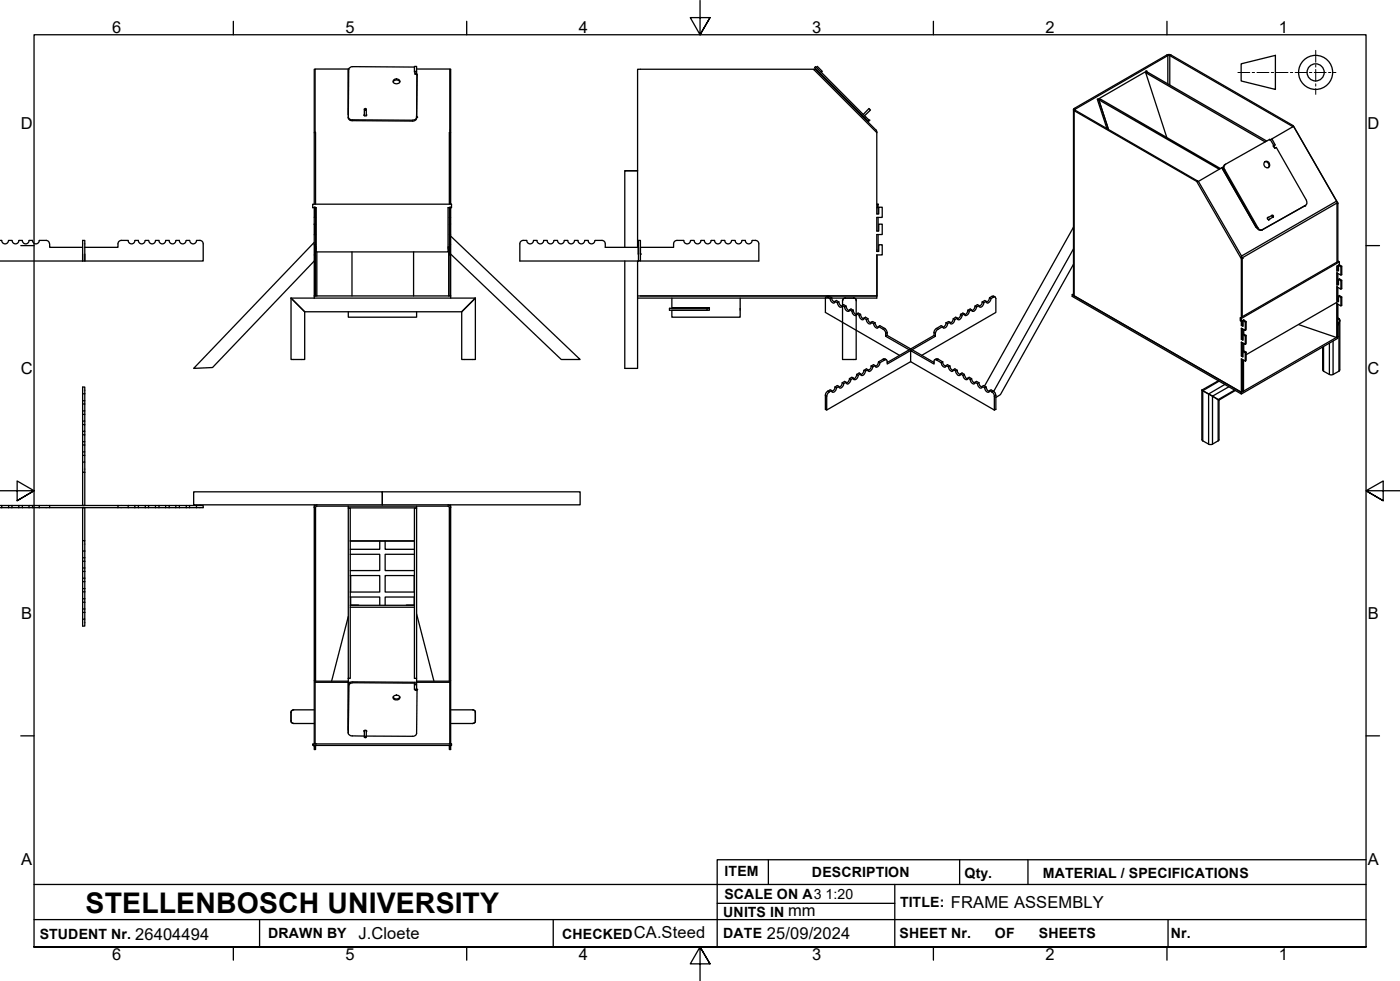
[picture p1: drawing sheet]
<svg xmlns="http://www.w3.org/2000/svg" width="410mm" height="287mm" viewBox="0 0 410 287" stroke-linecap="round" stroke-linejoin="round" font-family="sans-serif">
<!-- layer: Visible Edges(ISO) -->
<g fill="none" stroke="#000" stroke-width=".38">
<path d="M121.3 19.6l-18.2-.1-.9 .5-.2 14.2M238.5 19.8l.3-.3 15.6 15.7-.2 .2zM239.1 19.8l.2-.4 1.5 1.5-.3 .3M92 38.8v21M92.3 20.3h-.3v18.5h.4v21M102.2 20.2h-.2v13.5v-13.5h-9.7v18.6M106.6 33.8h.1M106.7 33.5l-.1 .1a.33 .33 0 0 0 .4 .3 .33 .33 0 0 0 .3-.4M106.7 32v1.9M107.3 32v1.9M107.3 33.8h.1M115.1 24a1.13 1.13 0 0 1 2 0"/>
<path d="M115.4 23.3a.98 .98 0 0 1 1.1-.2 .98 .98 0 0 1 .5 1 1.05 1.05 0 0 1-1 .4 1.05 1.05 0 0 1-.9-.8zM121.3 21.2v-.3h.7v.7h-.5M121.3 20.9v-1.5h.7v1.5M121.5 21.2v.5h.6v.3M121.5 21.5v.2M122 20.2h9.7v18.6M122 34a1.03 1.03 0 0 1-1.2 1.2l-17.9-.1-.7-.4-.2-.5M122 21.6v.1M122.1 21.7l-.1 12.9-.3 .5-.7 .3-17.8-.1a1.01 1.01 0 0 1-1.2-1.1M131.7 20.3h.3v39.5M132 38.8h-.4v21M238.4 20.5l.2-.3 17.9 17.8 .2 .6"/>
<path d="M238.8 20l-.2 .2M240.2 21.5l-.2 .1M252.5 33.7l-.2 .2M252.8 33.5l1.6-1.7 .5 .4-1.7 1.7M252.9 34.2l-.1 .1M256.7 38.8l-18.5-18.5h-51.5v52.1M256.7 38.6v21.2M314.3 32.1l.1 54.4 49.1 28.3 .2-.1M321.3 29.1l2.8 8.5M321.6 29l2.9 8.9-2.7-8.7M335.5 20.8h.3l.1 .2M335.5 21.3l6.1 18.9"/>
<path d="M335.8 20.8l-14.2 8.2h-.3M378.4 37l.1 .2M378.7 36.8l-.3 .2-36-20.8-.5 .1-27.2 15.7v.2l35.9 20.8M182.9 50h3.8h-3.8v22.4M256.7 59.8h.4v1h-.4zM350.4 53.1l13.1 22.7 .2-.2v17.1l27.8-16v-17.1l.2-.1M350.4 53.1l-35.9-20.7-.1-.5 27.3-15.8h1.1l35.9 20.7 13 22.7M350.6 53l.2 .2M350.6 53l-.2 .1M350.7 53.2l.2-.1 12.6 21.8 .2 .7M350.9 53.1l6.9-4 9.9 17.3M357.4 49.4l-35.3-20.4-.3 .2 35.2 20.3"/>
<path d="M358.2 48.8l-.4 .3 9.9 17.3M358.8 48.1l-.4 .7 .2 .8 9.8 17.3 .9 .4 .4-.1M370.3 47.4a.92 .92 0 0 1 1.4 .5 .92 .92 0 0 1-.9 1.2 1.1 1.1 0 0 1-.5-1.7zM370.3 47.4a1.03 1.03 0 0 1 1.1 .5 1.03 1.03 0 0 1-.1 1.2M370.9 41.3l-35-20.3-.4 .3 35 20.2M371.9 41l-.1-.2-13 7.3M372 40.9l-.2 .1M372.4 40.7l6.4-3.7 12.7 22.1v.5M373 42.6l-1-1.7 .4-.2 1 1.7-.7 .3M373.3 43.4l-.4-.7 .4 .7 .4-.3 8.8 15.5 .2 1-.5 .5-12.7 7.2h-.9l-.6-.5-9.6-17.1a1.13 1.13 0 0 1 .4-1.6M391.7 59.5v17.1l.2-.1 .3 .2-28.7 16.5-.3-.2 .3-.1v-17.1M0 70.4h.5"/>
<path d="M0 76.4h24.2M.5 70.4a.98 .98 0 0 0 1 1 .98 .98 0 0 0 1-1M2.5 70.4h1M3.6 70.4a.98 .98 0 0 0 .9 1 .98 .98 0 0 0 1-1M5.5 70.4h1M6.5 70.4a.98 .98 0 0 0 1 1 .98 .98 0 0 0 1-1M8.5 70.4h1M9.5 70.4a.98 .98 0 0 0 1 1 .98 .98 0 0 0 1-1M11.5 70.4h2M13.5 70.4a.98 .98 0 0 1 1 1M14.5 71.4v1h9.7M24.2 70.4h.6v6h-.6z"/>
<path d="M24.2 74.4v2M37.5 70.4h-2a.98 .98 0 0 0-1 1v1h-9.7M37.5 70.4a.98 .98 0 0 0 1 1 .98 .98 0 0 0 1-1M39.5 70.4h1M40.5 70.4a.98 .98 0 0 0 1 1 .98 .98 0 0 0 1-1M42.5 70.4h1M43.6 70.4a.98 .98 0 0 0 .9 1 .98 .98 0 0 0 1-1M45.5 70.4h1M46.5 70.4a.98 .98 0 0 0 1 1 .98 .98 0 0 0 1-1M48.5 70.4h1M49.5 70.4a.98 .98 0 0 0 1 1 .98 .98 0 0 0 1-1M51.5 70.4h1"/>
<path d="M52.5 70.4a.98 .98 0 0 0 1 1 .98 .98 0 0 0 1-1M54.5 70.4h1M55.6 70.4a.98 .98 0 0 0 .9 1 .98 .98 0 0 0 1-1M57.5 70.4h1M58.5 70.4a.98 .98 0 0 1 1 1v5h-34.7v-2M92 70.9l-35.3 36.9 5.5-.2 29.8-31.2M92 65.6h.4v3.1h-.4zM92 71.6h.4v3h-.4zM92 60.7h.4v2.9h-.4zM92 74.6v12h.4v-12v12h.4M92 60.8h-.4v-1h40.6v1h-.2M92 63.6v2"/>
<path d="M92 68.7v2.9M92.4 60.8h.2v12.9h38.6v-12.9h.4M92.4 72.3h.2M92.4 63.6v2M92.4 68.7v2.9M92.6 72.7l-.2 .3 .2 .2M92.8 73.7v12.9M103.1 73.7v12.9M121.1 73.7v12.9M131.2 72.4l.4 .3M131.2 72.8l.2 .4M131.2 72.3h.4"/>
<path d="M131.4 73.2v13.4M131.4 73.2h.2M131.6 63.6v-2.9h.4v25.9M131.6 68.7h.4M131.6 63.6v2M131.6 63.6h.4M131.8 74.6v12h-.4M132 69.1l37.9 36.1h-5.6l-32.3-30.8M132 65.6h-.4v6M132 71.6h-.4v3h.4M154.2 70.4h-1a.98 .98 0 0 0-1 1v5h34.7M154.2 70.4a.98 .98 0 0 0 1 1 .98 .98 0 0 0 1-1"/>
<path d="M156.2 70.4h1M157.2 70.4a.98 .98 0 0 0 1 1 .98 .98 0 0 0 1-1M159.2 70.4h1M160.2 70.4a.98 .98 0 0 0 1 1 .98 .98 0 0 0 1-1M162.2 70.4h1M163.3 70.4a.98 .98 0 0 0 .9 1 .98 .98 0 0 0 1-1M165.2 70.4h1M166.2 70.4a.98 .98 0 0 0 1 1 .98 .98 0 0 0 1-1M168.2 70.4h1M169.2 70.4a.98 .98 0 0 0 1 1 .98 .98 0 0 0 1-1M171.2 70.4h1M172.2 70.4a.98 .98 0 0 0 1 1 .98 .98 0 0 0 1-1"/>
<path d="M174.2 70.4h2M176.2 70.4a.98 .98 0 0 1 1 1v1h9.7v2M182.9 76.4v31.4h3.8v-31.4M186.9 70.4h.6v6h-.6zM200.2 70.4a.98 .98 0 0 0 1 1 .98 .98 0 0 0 1-1M200.2 70.4h-2a.99 .99 0 0 0-1 1v1h-9.7v2M202.2 70.4h1M203.3 70.4a.98 .98 0 0 0 .9 1 .98 .98 0 0 0 1-1M205.2 70.4h1M206.2 70.4a.98 .98 0 0 0 1 1 .98 .98 0 0 0 1-1M208.2 70.4h1M209.2 70.4a.98 .98 0 0 0 1 1 .98 .98 0 0 0 1-1"/>
<path d="M211.2 70.4h1M212.2 70.4a.98 .98 0 0 0 1 1 .98 .98 0 0 0 1-1M214.2 70.4h1M215.3 70.4a.98 .98 0 0 0 .9 1 .98 .98 0 0 0 1-1M217.2 70.4h1M218.2 70.4a.98 .98 0 0 0 1 1 .98 .98 0 0 0 1-1M220.2 70.4h1a.98 .98 0 0 1 1 1v5h-34.7M256.7 60.8v1.8h.6v-1.9h1v2.9h-1.6v4h.6v-2h1v3.1h-1.6v4.9h.6v-2h1v3h-1.6v12.7h-70M256.7 73.2h.1M256.8 74.6v12h-70.1M257.1 60.8v1.8M257.1 63.6v4"/>
<path d="M257.1 68.7v4.9M314.3 77.4l-21.4 38.1-1.3 .8M314.3 72.8l-23.3 41.8M314.3 66.5l-26 46.5M367.9 66.4h-.2M371.2 63.7h.1M371.5 63.6h-.2a.4 .4 0 0 0-.2 .5 .4 .4 0 0 0 .5 .2l.2-.2M371.5 64.2v.1M372.5 63l-1.4 .8M372.8 63.5l-1.3 .8M382.3 60.1l-.3 .2M391.5 77.9v1.2"/>
<path d="M391.7 78.9l-.2 .2 .4 .2v-1.6l.3-.2 .7 .4v2.5l-.3 .1-1.1-.6v3.3M391.7 77.7v1.2M391.7 78.9l.2 .1M391.9 77.7l.7 .4 .3-.2M392.2 76.7v.8l-.7 .4v10.6l-26.6 15.3M392.6 78.1v2.4M85.2 87.3l4 4M85.2 87.3v17.9h4v-13.9M85.2 87.3h6.8M92.4 86.6h-.4v.7M92.8 86.6h38.6M102 91.3v1.6h20v-1.6"/>
<path d="M131.8 86.6h.2M132 87.3h7.2l-4 4h-46M132 86.6v.7h-40M136 90.4l3.2-3.1v17.9h-4v-13.9zM196.7 87.3v2.8h11v.7h-11v2.1h20v-5.6M207.1 90.2h-11.1v.6h11.1v-.6h.6M216.7 90.2v.6M241.9 86.9l.5-.3 1.1 .5M243.1 87.4a1.08 1.08 0 0 0 1.3 1.2l.1-.4M243.1 87.4l-.9-.5-.5 .3v4.3l21.7 12.5M243.5 87.1l.2 .8 .8 .6M243.5 87.1l-.4 .3"/>
<path d="M244.5 88.2l.4-.2 .7 .4M244.5 88.2l.7 .4M245.2 88.6a1.05 1.05 0 0 0 1.3 1.2l.1-.4M245.6 88.4l.4 .9 .6 .4M245.6 88.4l-.4 .2M246.6 89.4l.4-.2 .7 .4M246.6 89.4l.7 .5M247.3 89.9a1.01 1.01 0 0 0 1.4 1.1v-.3M247.5 87.3l-.5 .2-.3 .5v17.2h4v-17.4l-.2-.3-.6-.2M247.7 89.6l.4 1 .6 .3M247.7 89.6l-.4 .3M248.7 90.7l.5-.3 .7 .4"/>
<path d="M248.7 90.7l.7 .4M249.4 91.1a1.01 1.01 0 0 0 1.4 1.1v-.3M249.9 90.8l.2 .8 .7 .6M249.9 90.8l-.5 .3M250.8 91.9l.5-.3 .7 .4M250.8 91.9l.8 .4M251.6 92.3a1.06 1.06 0 0 0 1.3 1.2l.1-.4M252 92l.3 1 .6 .4M252 92l-.4 .3M253 93.1l.4-.2 .7 .4M253 93.1l.7 .4M253.7 93.5a1.01 1.01 0 0 0 1.3 1.2l.1-.4"/>
<path d="M254.1 93.3l.4 .9 .6 .4M254.1 93.3l-.4 .2M255.1 94.3l.4-.2 .7 .4M255.1 94.3l.7 .5M255.8 94.8a1.31 1.31 0 0 0 1.2 1.2l.2-.4M256.2 94.5l.4 1 .6 .3M256.2 94.5l-.4 .3M257.2 95.6l.4-.3 1.8 1.2 .4 .9v.8l-.5 .2-.2-1.5zM259.8 98.2l6.8 3.9-.4 .3-6.9-4M273.5 98.2l.4 .2M276 95.6l-1.7 1.1-.4 .9v.8l-14.1 8.2v-.9l-.4-.5-1.8 1M276 95.6l-.4-.3-1.8 1.2-.3 .6v1.1l-13.7 7.9"/>
<path d="M277 94.5l-.1 .5-.8 .8M277 94.5l.4 .3M277.4 94.8a1.01 1.01 0 0 1-1.3 1.1l-.1-.3M278.1 94.3l-.4-.2-.7 .4M278.1 94.3l-.7 .5M279.1 93.3l-.3 .9-.6 .4M279.1 93.3l.5 .2M279.6 93.5a1.04 1.04 0 0 1-1.3 1.2l-.2-.4M280.3 93.1l-.5-.2-.7 .4M280.3 93.1l-.7 .4M281.2 92l-.1 .8-.8 .6M281.2 92l.5 .3"/>
<path d="M281.7 92.3a1.08 1.08 0 0 1-1.3 1.2l-.1-.4M282.4 91.9l-.5-.3-.7 .4M282.4 91.9l-.7 .4M283.4 90.8l-.4 1-.6 .4M283.4 90.8l.4 .3M283.8 91.1a.99 .99 0 0 1-1.3 1.1l-.1-.3M284.5 90.7l-.4-.3-.7 .4M284.5 90.7l-.7 .4M285.5 89.6l-.2 .7-.8 .6M285.5 89.6l.4 .3M285.9 89.9a1.04 1.04 0 0 1-1.3 1.1l-.1-.3M286.6 89.4l-.4-.2-.7 .4"/>
<path d="M286.6 89.4l-.7 .5M287.6 88.4l-.2 .7-.7 .6M287.6 88.4l.4 .2M288 88.6a1.02 1.02 0 0 1-1.3 1.2l-.1-.4M288.7 88.2l-.3-.2-.8 .4M288.7 88.2l-.7 .4M289.8 87.1l-.4 1-.6 .4M289.8 87.1l.4 .3M290.2 87.4l.9-.5 .4 .3 .1 4.3-21.7 12.5M290.2 87.4a1.13 1.13 0 0 1-1.3 1.2l-.2-.4M291.4 86.9l-.6-.3-1 .5M314.3 86.1l-.4 .1v.6l49.6 28.5v-.5l-49.6-28.6"/>
<path d="M363.2 93v.9l.3 .2v-.9M363.7 93.9v1.2M363.7 96.2v3M363.9 96.3v3.3l-.4-.3h.4M363.9 93.8v1.7l-.4-.2 .2-.2 .2 .1M364.2 93.7l-.7 .4v1.2M364.2 96.5v1.3M364.6 96.7v-2.5l.3-.1v2.4l-.3 .2-1.1-.6v3.2M364.9 98.2l-.7-.4-.3 .1 .7 .5M364.9 94.1l-.7-.4-.3 .2 .7 .3M391.4 98.8l-27.3 15.7M391.4 88.5v10.3l-11.2-3.8"/>
<path d="M391.5 88.1l.4 .2v-1.6l.3-.2 .7 .4v2.5l-.3 .1-1.1-.6M391.5 87.7l.1-.1 .1 .3M391.6 89v9.6M391.7 93.1l.6 .7-.6 1.3M391.7 98.5v.5l-28.2 16.3M391.7 80.1v2.9l.2 .1M391.7 83l-.2 .2 .4 .2v-1.6l.3-.2 .7 .5v2.4l-.3 .2-1.1-.7v3.5M391.7 84.2v3.7l.2 .1M391.7 98.5l-.3 .3M391.7 89v9.5M391.9 81.8l.7 .4 .3-.1M391.9 86.7l.7 .4 .3-.2"/>
<path d="M392.3 93.8v14.5l-.3 .4-1.7 .9h-1l-1.8-.9-.2-.4v-6.7M392.6 82.2v2.5M392.6 87.1v2.4M24.2 118.3h.6v2h-.6M24.2 115.3h.6M24.8 115.3v-2h-.6v25h.6M24.8 115.3v2h-.6M24.8 117.3v1M243.5 114.3a1.47 1.47 0 0 0-1.8 1.4v4.1l.4 .2M244.5 113.3l-.2 .7-.8 .6M244.5 113.3l.4 .3M244.9 113.6a1.01 1.01 0 0 1-1.3 1.1l-.1-.4"/>
<path d="M245.6 113.1l-.7 .5M245.6 113.1l-.4-.2-.7 .4M246.6 112l-.3 1-.6 .4M246.6 112l.4 .3M247 112.3a1.06 1.06 0 0 1-1.3 1.2l-.1-.4M247.7 111.9l-.7 .4M247.7 111.9l-.4-.3-.7 .4M248.7 110.8l-.4 1-.5 .4M248.7 110.8l.5 .3M249.2 111.1a1.31 1.31 0 0 1-1.2 1.2l-.3-.4M249.9 110.7l-.7 .4M249.9 110.7l-.5-.3-.7 .4"/>
<path d="M250.8 109.6l-.2 .7-.7 .6M250.8 109.6l.5 .3M251.3 109.9a1.01 1.01 0 0 1-1.4 1.1v-.3M252 109.4l-.7 .5M252 109.4l-.4-.2-.8 .4M253 108.4l-.4 .9-.6 .4M253 108.4l.4 .2M253.4 108.6a1.05 1.05 0 0 1-1.3 1.2l-.1-.4M254.1 108.2l-.7 .4M254.1 108.2l-.4-.2-.7 .4M255.1 107.1l-.2 .8-.8 .6M255.1 107.1l.4 .3"/>
<path d="M255.5 107.4a1.08 1.08 0 0 1-1.3 1.2l-.1-.4M256.2 107l-.7 .4M256.2 107l-.4-.2-.7 .3M257.2 105.9l-.3 1-.6 .4M257.2 105.9l.4 .3M257.6 106.2a.99 .99 0 0 1-1.3 1.1l-.1-.3M259.5 105.3l-.7-.3-1.6 .9M266.6 105.9v-3.3l6.9 4v-1l.3-.4 1.8 1M266.6 105.9l-24.5 14.1v-4l.3-.9 1.1-.8M266.6 105.9l24.5 14.1M266.6 102.6l.5-.2 6.4 3.7M273.7 105.3l.7-.3 1.6 .9"/>
<path d="M275.6 106.2a1.01 1.01 0 0 0 1.3 1.1l.1-.3M276 105.9l.2 .7 .8 .7M276 105.9l-.4 .3M277 107l.7 .4M277 107l.4-.2 .7 .3M277.7 107.4a1.06 1.06 0 0 0 1.3 1.2l.1-.4M278.1 107.1l.4 1 .6 .4M278.1 107.1l-.4 .3M279.1 108.2l.7 .4M279.1 108.2l.5-.2 .7 .4M279.8 108.6a1.02 1.02 0 0 0 1.4 1.2v-.4M280.3 108.4l.2 .7 .7 .6"/>
<path d="M280.3 108.4l-.5 .2M281.2 109.4l.5-.2 .7 .4M281.2 109.4l.7 .5M281.9 109.9a1.04 1.04 0 0 0 1.4 1.1l.1-.3M282.4 109.6l.4 1 .5 .3M282.4 109.6l-.5 .3M283.4 110.7l.7 .4M283.4 110.7l.4-.3 .7 .4M284.1 111.1a1.01 1.01 0 0 0 1.3 1.1l.1-.3M284.5 110.8l.2 .8 .7 .6M284.5 110.8l-.4 .3M285.5 111.9l.7 .4"/>
<path d="M285.5 111.9l.4-.3 .7 .4M286.2 112.3a1.08 1.08 0 0 0 1.3 1.2l.1-.4M286.6 112l.2 .8 .8 .6M286.6 112l-.4 .3M287.6 113.1l.8 .5M287.6 113.1l.4-.2 .7 .4M288.4 113.6a.99 .99 0 0 0 1.2 1.1l.2-.4M288.7 113.3l.4 1 .6 .3M288.7 113.3l-.3 .3M289.8 114.3l1 .8 .3 .7v4.2M289.8 114.3a1.4 1.4 0 0 1 1.7 1.2l.1 4.3-.5 .2M351.9 114.2l5 2.9"/>
<path d="M351.9 114.2v14.5l2.2 1.4h.7l2.1-1.2v-11.8M356.7 111.5l-4.8 2.7M361.7 114.3l-4.8 2.8M363.7 100.3v3.8M363.7 103.6h.2M363.9 100.4v4.1l-.4-.3h.4M363.9 103.1l-.2 .4M363.9 102.9h-.2M364.1 105.4v9.2l-.4 .1v-9.5v9.5l-.2 .1v-9.8l1.1 .7 .3-.1v-2.5l-.3 .2v2.4M364.2 100.5v2.2M364.6 100.8v-2.4l.3-.2v2.5l-.3 .1-1.1-.6v4M364.9 103.1l-.7-.4-.3 .1 .7 .5"/>
<path d="M24.2 121.3h.6v2h-.6M24.2 133.3h.6v2h-.6M24.2 124.3h.6v2h-.6M24.2 130.3h.6v2h-.6M24.2 127.3h.6v2h-.6M24.2 138.3v9.7M24.8 138.3v9.7M24.8 120.3v1M24.8 123.3v1M24.8 126.3v1M24.8 129.3v1M24.8 132.3v1"/>
<path d="M24.8 135.3v3M0 148h.5M.5 148.6v-.6h2v.6M2.5 148h1M3.5 148.6v-.6h2v.6M5.5 148h1M6.5 148.6v-.6h2v.6M8.5 148h1M9.5 148.6v-.6h2v.6M11.5 148h3v.6h-14.5M14.5 148h20M24.2 158.3h.6v21"/>
<path d="M24.2 148.6v34.7h.6v-2.1M24.8 148.6v9.7M37.5 148h-3v.6M37.5 148h2v.6M37.5 148v.6M39.5 148h1M40.5 148.6v-.6h2v.6M42.5 148h1M43.5 148.6v-.6h2v.6M45.5 148h1M46.5 148.6v-.6h2v.6M48.5 148h1"/>
<path d="M49.5 148.6v-.6h2v.6M51.5 148h1M52.5 148.6v-.6h2v.6M54.5 148h1M55.5 148.6v-.6h2v.6M56.7 144h55.3v3.8v-3.8h57.9v3.8h-113.2zM57.5 148h2v.6h-45M92 147.8v.8M92.8 148.2h38.4l.3 .2 .1 50.9h.4M92.8 148.2l-.4 .4v50.7h-.4v-50.7M92.8 147.8a.79 .79 0 0 0-.8 .8M102 148.2v.5h20"/>
<path d="M102 148.7h.6v49.9h-.6zM102 148.7h.1M102.6 158.3h18.7M102.6 158.4h18.7M111.2 158.4v2.4h-8.6M112.8 158.4v2.4h8.5M121.3 148.7h.7v49.9h-.7zM122 148.2v.5M131.2 147.8a.79 .79 0 0 1 .8 .8M132 148.6v69.2M132 147.8v.8M24.2 173.2h.6"/>
<path d="M24.2 175.3h.6M24.2 161.3h.6M24.2 163.3h.6M24.2 170.3h.6M24.2 172.3h.6M24.2 176.3h.6M24.2 178.3h.6M24.2 164.3h.6M24.2 166.3h.6M24.2 167.3h.6M24.2 169.2h.6M24.2 179.3h.6"/>
<path d="M24.8 179.3v1.9h-.6M102.6 174.8h8.6v2.4M102.6 168.5h8.6v4.8h-8.6M102.6 162.3h8.6v4.7h-8.6M102.6 177.8h18.7M102.6 177.2h18.7M102.7 174.8v2.3l2.3 .1M102.7 168.5v4.8M121.3 174.8v2.3l-2.3 .1M121.3 168.5v4.8M121.3 174.8h-8.5v2.4M121.3 168.5h-8.5v4.8h8.5"/>
<path d="M121.3 162.3h-8.5v4.7h8.5M122 179.7l5.1 19.7M92 199.3v18.5h.4M92.3 199.4v18.4h39.4v-18.1M92.4 199.3l9.6 .1v14.4v-14.1h.7M102 198.6v1.1h-9.7M102 180.5l-4.9 18.9M121.5 200v.1M122 198.6v1.8M131.6 199.3l-9.6 .1M131.7 199.4v.3h-9.7M92 207.8h-6.2l-.6 .6v2.8l.4 .5 6.4 .1"/>
<path d="M92 218.4h.4v1h-.4zM92 217.8h-.4v.4h40.6v-.4h-.6M92 218.2v.2M92.4 218.2v.2M102 214.6l.2 .5 .7 .3 3.8 .1M102 214.3v.3M102.1 200.7l.3-.5 .9-.4 18.2 .2v-.3l-18.4-.1-.9 .4-.2 14.6M106.6 213.9h.1M106.7 215.7h.6a.29 .29 0 0 1-.3 .2 .29 .29 0 0 1-.3-.2zM106.7 214.2a.36 .36 0 0 1 .3-.5 .36 .36 0 0 1 .4 .4l-.1 .1M106.7 213.8v1.9M107.3 213.8v1.9"/>
<path d="M107.3 213.9h.1M115.1 204a1.13 1.13 0 0 0 2 0M115.2 203.8a1.12 1.12 0 0 1 1.9 .4 1.03 1.03 0 0 1-1.1 .7 1.03 1.03 0 0 1-.9-.9zM121.3 200.1v.3M121.5 201.8v.3h.6v-.3h-.8v-1.4h.7v1.4M122.1 202.1l-.1 12.6-.3 .5-.7 .3h-13.7M131.6 218.2v.2h.4M132 207.8h6.6l.6 .6v2.8l-.4 .5-6.8 .1M132 218.2v1.2h-.4v-1"/>
<circle cx="106.9" cy="31.9" r=".27"/>
<circle cx="372.6" cy="63.3" r=".28"/>
</g>
<g fill="#000">
<circle cx="122" cy="34.3" r=".19"/>
<circle cx="131.6" cy="38.8" r=".19"/>
<circle cx="254.2" cy="35.4" r=".19"/>
<circle cx="254.4" cy="35.2" r=".19"/>
<circle cx="391.5" cy="59.6" r=".19"/>
<circle cx="187.5" cy="74.4" r=".19"/>
<circle cx="363.7" cy="75.6" r=".19"/>
<circle cx="382" cy="60.3" r=".19"/>
<circle cx="24.2" cy="148.6" r=".19"/>
<circle cx="24.2" cy="148" r=".19"/>
<circle cx="92.4" cy="217.8" r=".19"/>
<circle cx="122" cy="201.8" r=".19"/>
<circle cx="131.6" cy="217.8" r=".19"/>
</g>
<!-- layer: Visible Tangent Edges(ISO) -->
<g fill="none" stroke="#000" stroke-width=".38">
<path d="M341.7 16.1l.2 .2v8.3M342.8 16.1l-.3 .2v8.6M314.5 31.8l.3 .2v.3l-.3 .1v54.2M358.6 49.6l-.2 .1M391.4 58.9l-28.1 16.2M391.5 59.4l-27.8 16.1-.2-.1M368.3 66.6l-.3 .2M369.7 67.2l-.2 .1M382.2 60.1l-.2 .2M242.8 86.8l-.4 .2M259.1 96.2l-.5 .2M259.8 97.4l-.5 .2"/>
<path d="M273.5 97.4l.4 .2M274.2 96.2l.4 .2M290.4 86.8l.5 .2M390.3 99.8v9.8M391.7 94.8l.3-.2v14.1M392 93.3l-.3 .2M241.7 115.7l.4 .3M242.4 114.5l.4 .3M258.6 105.1l.5 .3M274.6 105.1l-.4 .3M290.9 114.5l-.5 .3M291.6 115.7l-.5 .3"/>
<path d="M356.9 111.6l-4.7 2.8v14.6M358.6 112.5l-4.7 2.8v14.7M359.8 113.2l-4.8 2.8v14M361.5 114.2l-4.8 2.8v12M387.5 101.4v7.3M389.3 100.5v9.1"/>
</g>
<!-- layer: Border_0 -->
<g fill="none" stroke="#000" stroke-width=".38">
<path d="M68.3 6.2v4M136.7 6.2v4M205 .1v10.1l-2.9-5h5.8l-2.9 5 2.9-5M273.3 6.2v4M341.7 6.2v4M6.1 71.9h3.9M400 71.9h3.9M0 143.7h10l-5-2.9v5.8l5-2.9-5 2.9M410 143.7h-10l5-2.9v5.8l-5-2.9 5 2.9M6.1 215.4h3.9M400 215.4h3.9M10 277.2v-267h390v267h-390h390"/>
<path d="M68.3 277.2v3.9M136.7 277.2v3.9M273.3 277.2v3.9M341.7 277.2v3.9M207.9 282.1l-2.9-4.9 2.9 4.9h-5.8l2.9-4.9v10"/>
</g>
<!-- layer: Sketch Geometry(ISO) -->
<g fill="none" stroke="#000" stroke-width=".38">
<path d="M363.4 18.7l10-2.5v10l-10-2.5zM390.2 21.2a5 5 0 0 0-7.2-4.5 5 5 0 0 0-.8 8.5 5 5 0 0 0 7.9-3.1l.1-.9M10 258.9h390M225 251.7v7.2M262 258.9v18.3M281 251.7v7.2M301 251.7v7.2M400 251.7h-190v25.5M10 277.2h390M10 269.2h390M76 269.2v8M162 269.2v8"/>
<path d="M210 264.4h52M342 269.2v8"/>
<circle cx="385.2" cy="21.2" r="2.51"/>
</g>
<g fill="none" stroke="#000" stroke-width=".29">
<path d="M385.3 14.7v3.5M385.3 18.9v.7M362.5 21.2h3.5M366.6 21.2h.7M368 21.2h3.5M372.2 21.2h.7M373.6 21.2h3.5M377.8 21.2h.7M379.2 21.2h3.5M383.4 21.2h.7M384.8 21.2h3.5M385.3 20.3v3.5"/>
<path d="M385.3 24.5v.7M385.3 25.9v1.7M389 21.2h.7M390.4 21.2h.8"/>
</g>
<text font-size="8.3" x="25.1" y="267.2">STELLENBOSCH UNIVERSITY</text>
<g font-size="4.8">
<text x="32.8" y="9.7">6</text>
<text x="101.2" y="9.7">5</text>
<text x="169.5" y="9.7">4</text>
<text x="237.8" y="9.7">3</text>
<text x="306.1" y="9.7">2</text>
<text x="374.5" y="9.7">1</text>
<text x="6.1" y="37.8">D</text>
<text x="400.4" y="37.8">D</text>
<text x="6.1" y="109.6">C</text>
<text x="400.4" y="109.6">C</text>
<text x="6.2" y="181.3">B</text>
<text x="400.5" y="181.3">B</text>
<text x="6.2" y="253.1">A</text>
<text x="400.5" y="253.1">A</text>
<text x="230.8" y="268.2">mm</text>
<text x="278.4" y="265.7">FRAME ASSEMBLY</text>
<text x="39.6" y="275">26404494</text>
<text x="105" y="274.8">J.Cloete</text>
<text x="185.6" y="274.7">CA.Steed</text>
<text x="224.5" y="274.8">25/09/2024</text>
<text x="32.8" y="281.1">6</text>
<text x="101.2" y="281.1">5</text>
<text x="169.5" y="281.1">4</text>
<text x="237.8" y="281.1">3</text>
<text x="306.1" y="281.1">2</text>
<text x="374.5" y="281.1">1</text>
</g>
<g font-size="4.1">
<text x="212.2" y="256.5">ITEM</text>
<text x="237.7" y="256.7">DESCRIPTION</text>
<text x="282.4" y="256.9">Qty.</text>
<text x="305.4" y="256.9">MATERIAL / SPECIFICATIONS</text>
<text x="212.1" y="263">SCALE ON A3</text>
<text x="241.7" y="263">1:20</text>
<text x="211.8" y="268.4">UNITS IN</text>
<text x="263.5" y="265.6">TITLE:</text>
<text x="11.6" y="274.8">STUDENT Nr.</text>
<text x="78.5" y="274.6">DRAWN BY</text>
<text x="164.6" y="274.8">CHECKED</text>
<text x="211.8" y="274.6">DATE</text>
<text x="263.4" y="274.6">SHEET Nr.</text>
<text x="291.3" y="274.6">OF</text>
<text x="304.2" y="274.6">SHEETS</text>
<text x="342.8" y="274.5">Nr.</text>
</g>
</svg>
